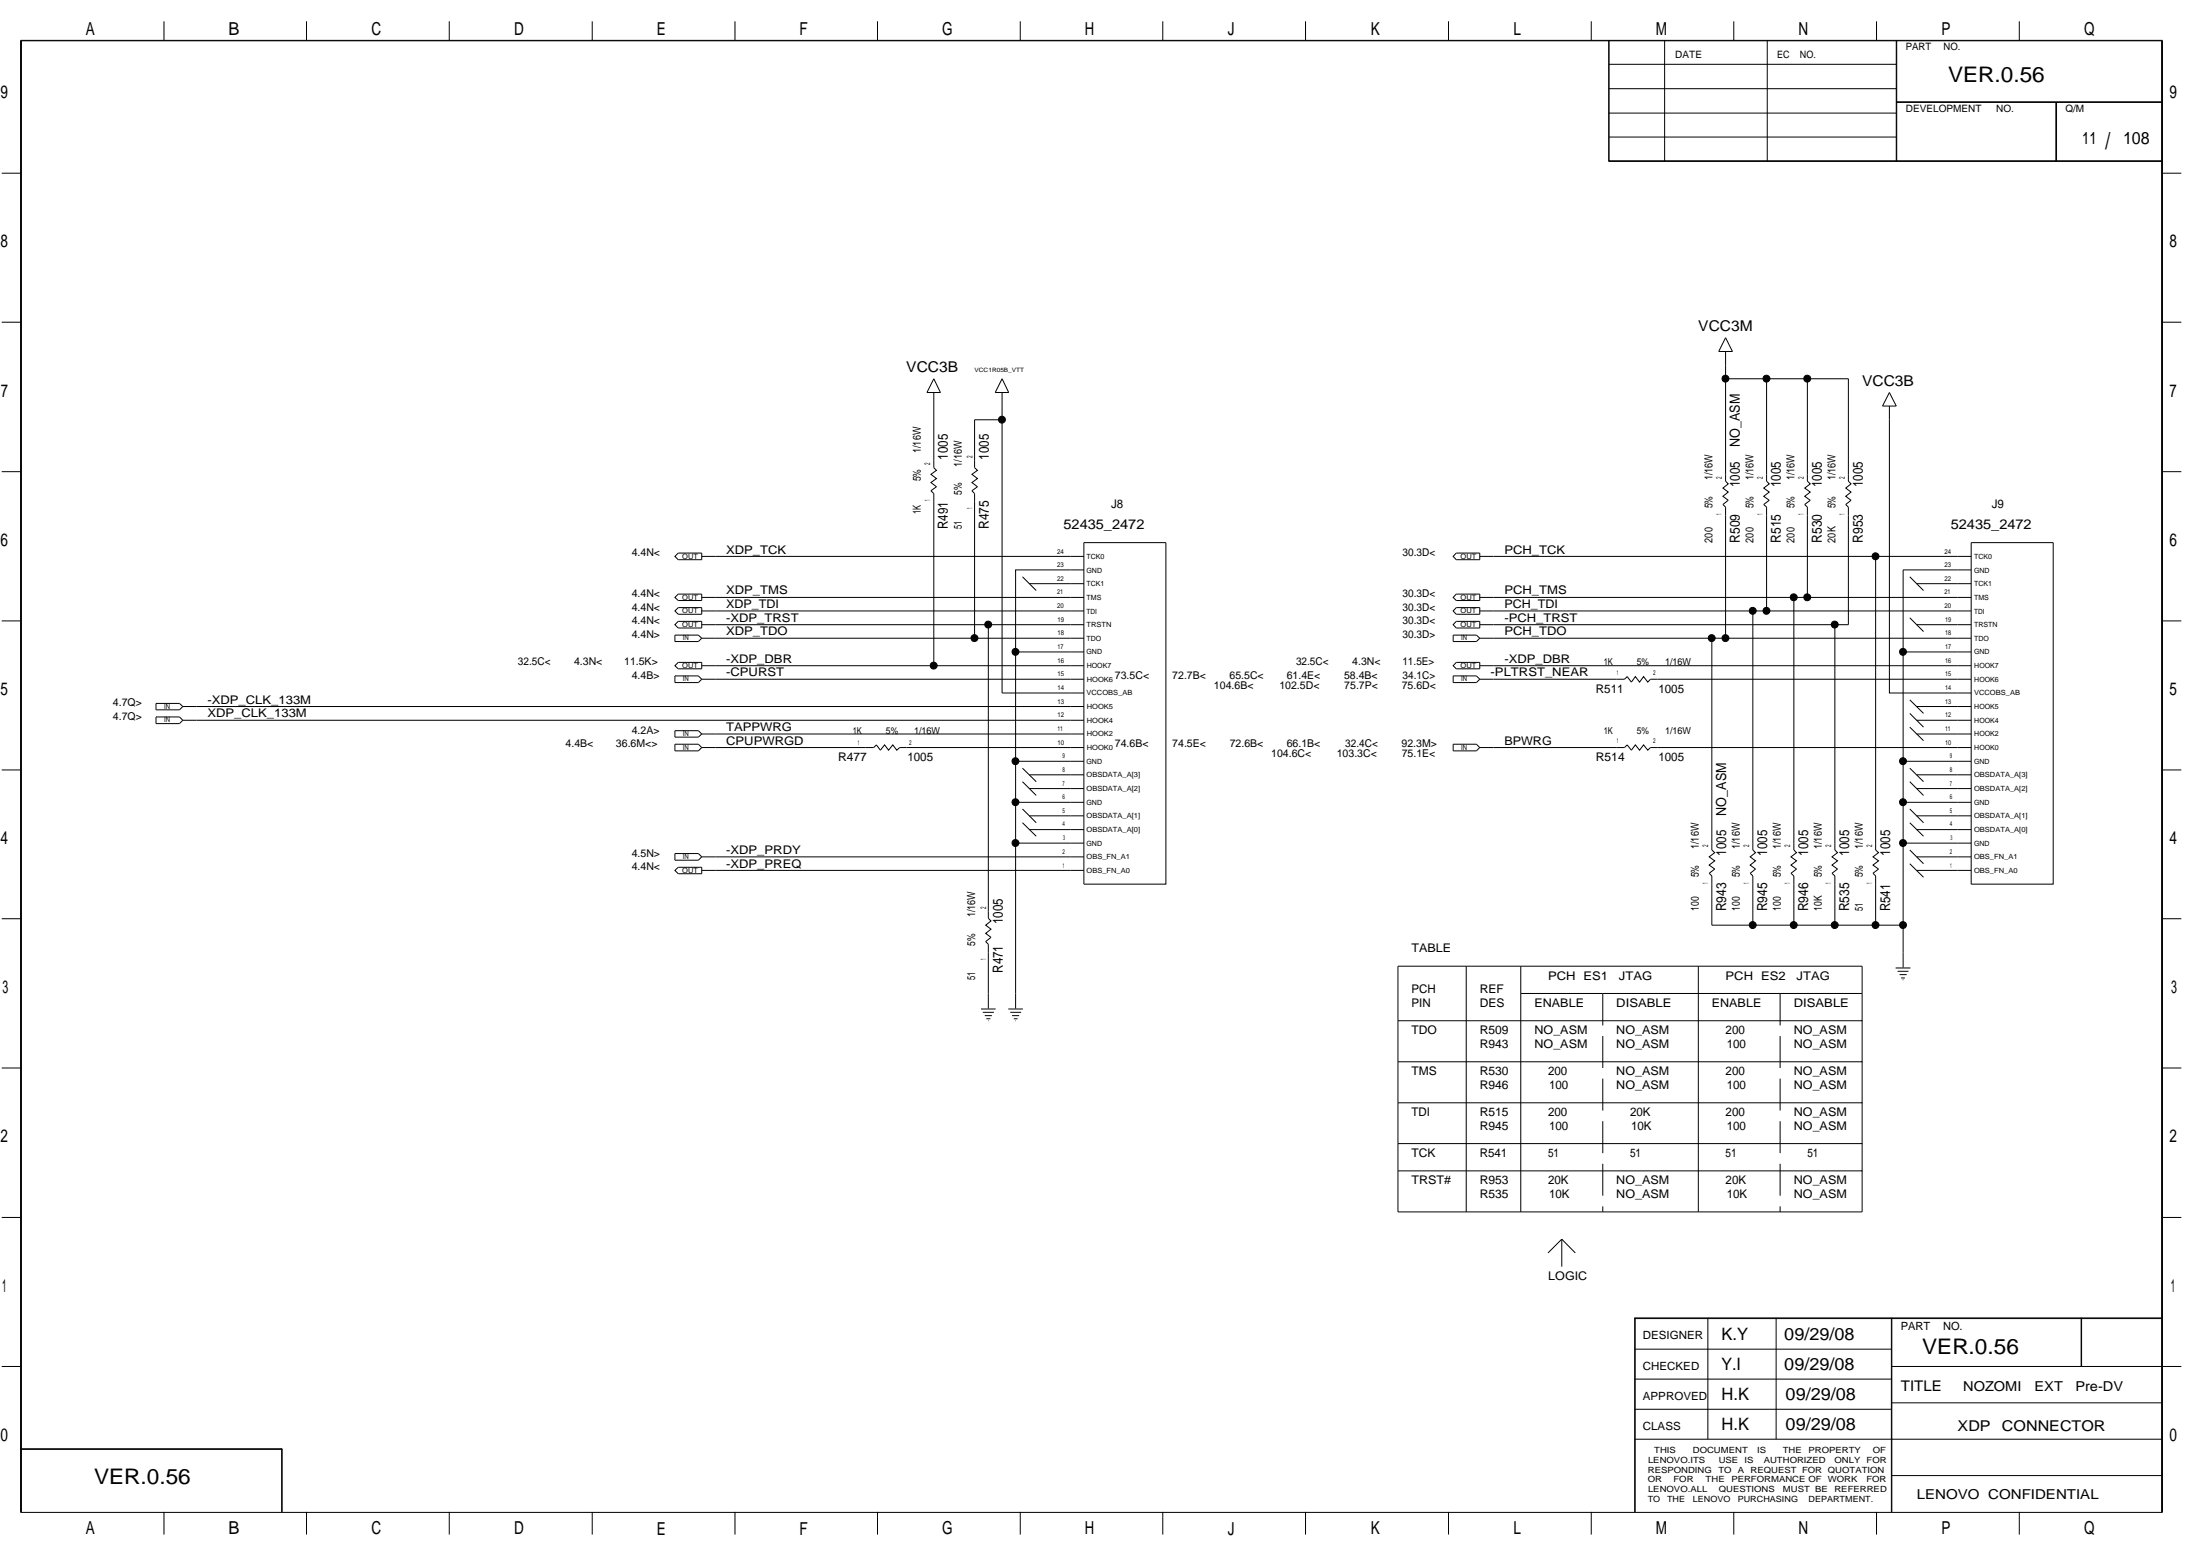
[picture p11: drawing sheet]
<svg xmlns="http://www.w3.org/2000/svg" width="420mm" height="297mm" viewBox="0 0 420 297" stroke-linecap="round" stroke-linejoin="round" font-family="sans-serif">
<path d="M306.1 189.7v41.7M340 189.7v41.7" fill="none" stroke="#000" stroke-width=".19" stroke-dasharray="6.1 2" stroke-linecap="butt"/>
<g fill="none" stroke="#000" stroke-width=".19">
<path d="M3.9 7.7h409.1v281h-409.1zM31.3 4.1v3.6M58.5 4.1v3.6M85.8 4.1v3.6M113.1 4.1v3.6M140.4 4.1v3.6M167.6 4.1v3.6M194.8 4.1v3.6M222.1 4.1v3.6M249.3 4.1v3.6M276.6 4.1v3.6M303.9 4.1v3.6"/>
<path d="M307.2 7.7v23.1h105.8M307.2 12.3h55M307.2 16.9h55M307.3 7.7v23.1M317.9 7.7v23.1M331.1 4.1v3.6M337.5 7.7v23.1M358.4 4.1v3.6M362.2 19.6h50.8M362.2 7.7v23.1M362.2 19.4h50.8M385.6 4.1v3.6"/>
<path d="M392.6 19.6v11.2M392.8 19.6v11.2M.3 33.1h3.6M307.2 30.7h105.8M307.2 21.6h55M307.3 26.2h54.9M413 33.1h3.6M.3 61.5h3.6M178.3 74.9v14.4l.5 .5-1 .8 1 .8-1 .7 1 .8-1 .8 .5 .5v32.9M178.3 72.3l1.3 2.6h-2.6zM191.4 74.9v5.2h-5.3v9.2l.6 .5-1.1 .8 1.1 .8-1.1 .7 1.1 .8-1.1 .8 .5 .5v27.6h20.9M191.4 72.3l1.2 2.6h-2.5z"/>
<path d="M329.6 72.3h23.4v19.6l.5 .5-1 .8 1 .7-1 .8 1 .8-1 .8 .5 .5v22.5h-2.6v43l.5 .5-1 .8 1 .7-1 .8 1 .8-1 .8 .5 .5v9.4M329.6 67.1v24.8l.5 .5-1.1 .8 1.1 .7-1.1 .8 1.1 .8-1.1 .8 .6 .5v25M329.6 64.5l1.3 2.6h-2.7zM337.4 72.3v19.6l.5 .5-1.1 .8 1.1 .7-1.1 .8 1.1 .8-1.1 .8 .6 .5v19.8h-2.6v45.7l.5 .5-1 .8 1 .7-1 .8 1 .8-1 .8 .5 .5v9.4M345.2 72.3v19.6l.5 .5-1 .8 1 .7-1 .8 1 .8-1 .8 .5 .5v17.2h-2.6v48.3l.5 .5-1.1 .8 1.1 .7-1.1 .8 1.1 .8-1.1 .8 .6 .5v9.4h7.8M360.8 77.5v54.8h15.7M360.8 74.9l1.4 2.6h-2.7zM413 61.5h3.6M.3 90h3.6M191.4 80.1v52.2h15.6M413 90h3.6M.3 118.5h3.6"/>
<path d="M129.5 105.6h4.5v1.2h-4.5l-.6-.6zM129.5 118.6h4.5v1.3h-4.5l-.6-.6zM129.5 113.4h4.5v1.2h-4.5l-.6-.6zM129.5 116h4.5v1.3h-4.5l-.6-.7zM134 106.2h73M134 119.3h54.8v56l.5 .5-1.1 .8 1.1 .8-1.1 .8 1.1 .7-1.1 .8 .6 .6v12.2M134 116.6h73M134 114h73M188.8 119.3h18.2M195.3 110.1l2.6 2.6M196.6 111.4h10.4M207 108.8h-13v15.7h13"/>
<path d="M207 103.6h15.7v65.2h-15.7zM278.1 105.6h4.5v1.2h-4.5l-.6-.6zM278.1 116h4.5v1.3h-4.5l-.6-.7zM278.1 113.4h4.5v1.2h-4.5l-.6-.6zM278.1 118.6h4.5v1.3h-4.5l-.6-.6zM282.6 106.2h93.9M282.6 119.3h67.8M282.6 116.6h52.2M282.6 114h60M358.2 106.2v56.1l.6 .5-1.1 .8 1.1 .7-1.1 .8 1.1 .8-1.1 .8 .5 .5v9.4h5.3v8.1M364.7 110.1l2.7 2.6M364.7 117.9l2.7 2.7"/>
<path d="M366 111.4h10.5M376.5 108.8h-13v15.7h13M376.5 119.3h-10.5M376.5 116.6h-39.1M376.5 114h-31.3M376.5 103.6h15.6v65.2h-15.6zM413 118.5h3.6M29.8 136.9h4.5l.6 .6-.6 .6h-4.5zM29.8 134.3h4.5l.6 .6-.6 .6h-4.5zM34.9 137.5h172.1M34.9 134.9h172.1M128.9 121.2h4.5l.6 .6-.6 .7h-4.5z"/>
<path d="M128.9 129h4.5l.6 .7-.6 .6h-4.5zM128.9 139.5h4.5l.6 .6-.6 .6h-4.5zM129.5 126.4h4.5v1.3h-4.5l-.6-.6zM134 121.8h52.1M134 127.1h73M134 129.7h73M194 124.5v20.8h13M277.5 129h4.5l.6 .7-.6 .6h-4.5zM277.5 121.2h4.5l.6 .6-.6 .7h-4.5zM278.1 126.4h4.5v1.3h-4.5l-.6-.6zM282.6 129.7h27.6l.6-.5 .8 1 .7-1 .8 1 .8-1 .8 1 .5-.5h61.3M282.6 127.1h93.9"/>
<path d="M282.6 121.8h44.3M329.6 121.8h-2.7v40.5l.6 .5-1.1 .8 1.1 .7-1.1 .8 1.1 .8-1.1 .8 .5 .5v9.4h15.7M363.5 124.5v20.8M364.7 133.6l2.7 2.6M364.7 136.2l2.7 2.6M364.7 138.8l2.7 2.6M366 137.5h10.5M366 134.9h10.5M376.5 121.8h-46.9M.3 147h3.6M128.9 142.1h4.5l.6 .6-.6 .6h-4.5zM134 142.7h32.9l.5-.5 .7 1 .8-1 .8 1 .8-1 .8 1 .5-.5h35.2"/>
<path d="M134 140.1h73M194 145.3v7.9h13M194 153.2v7.8h13M195.3 157.1l2.6 2.5M195.3 154.4l2.6 2.7M195.3 149.2l2.6 2.6M195.3 146.6l2.6 2.6M196.6 158.4h10.4M196.6 155.7h10.4M196.6 147.9h10.4M196.6 150.5h10.4M277.5 142.1h4.5l.6 .6-.6 .6h-4.5z"/>
<path d="M282.6 142.7h27.6l.6-.5 .8 1 .7-1 .8 1 .8-1 .8 1 .5-.5h61.3M363.5 145.3v7.9h13M363.5 153.2v23.4M364.7 154.4l2.7 2.7M364.7 149.2l2.7 2.6M364.7 157.1l2.7 2.5M364.7 146.6l2.7 2.6M366 155.7h10.5M366 150.5h10.5M366 158.4h10.5M366 147.9h10.5M366 140.1h10.5"/>
<path d="M376.5 145.3h-13M413 147h3.6M.3 175.4h3.6M128.9 166.2l.6-.6h4.5v1.2h-4.5zM128.9 162.9h4.5l.6 .7-.6 .6h-4.5zM134 166.2h73M134 163.6h73M194 161v31.5M350.4 176.6h7.8M363.5 161h13M364.7 162.3l2.7 2.6M364.7 164.9l2.7 2.6"/>
<path d="M366 166.2h10.5M366 163.6h10.5M413 175.4h3.6M187.4 192.6h2.8M187.7 193.3h2.1M188.1 193.9h1.3M188.4 194.5h.7M188.7 194.9h.1M192.6 192.6h2.8M192.9 193.3h2.1M193.3 193.9h1.3M193.6 194.5h.7"/>
<path d="M193.9 194.9h.1M280 184.4v47M290.4 189.7h65.2M290.4 184.4v47M324.3 184.4v47M355.6 189.7v5.2h-88.6M355.6 194.9v7.8h-88.6M355.6 189.7v-5.3h-88.6v47h23.4M362 184.8h2.9M362.4 185.4h2.1M362.8 186.1h1.3M363.1 186.7h.7"/>
<path d="M363.4 187h.1M.3 203.9h3.6M355.6 210.5v7.8h-88.6M355.6 218.3v5.2h-88.6M355.6 202.7v7.8h-88.6M413 203.9h3.6M.3 232.4h3.6M298.3 236.6l-2.7 2.6M298.3 236.6v5.2M298.3 236.6l2.6 2.6M355.6 223.5v7.9h-65.2M413 232.4h3.6"/>
<path d="M312.2 251.7h100.8M312.2 257.6h49M312.3 251.6v37M326.2 251.6v23.1M339.2 251.6v23.1M361.2 251.6v37M361.3 251.6v37M397.5 251.6v9.3M413 251.6h-100.8v37M.3 260.9h3.6M3.9 276.6h50v12M3.9 276.7h50"/>
<path d="M53.8 276.6v12M312.2 274.7h100.8M312.2 263.3h49M312.2 269h49M361.2 267.8h51.8M361.2 260.9h55.4M4.1 288.6v-280.8h408.7v280.8M31.3 288.6v4.3M58.5 288.6v4.3M85.8 288.6v4.3M113.1 288.6v4.3M140.4 288.6v4.3"/>
<path d="M167.6 288.6v4.3M194.8 288.6v4.3M222.1 288.6v4.3M249.3 288.6v4.3M276.6 288.6v4.3M303.9 288.6v4.3M331.1 288.6v4.3M358.4 288.6v4.3M361.2 281.7h51.8M385.6 288.6v4.3"/>
</g>
<g fill="#000" stroke="#000" stroke-width=".19">
<circle cx="329.5" cy="72.3" r=".66"/>
<circle cx="337.4" cy="72.3" r=".66"/>
<circle cx="345.1" cy="72.3" r=".66"/>
<circle cx="191.4" cy="80.1" r=".66"/>
<circle cx="188.7" cy="119.2" r=".66"/>
<circle cx="334.7" cy="116.6" r=".66"/>
<circle cx="337.4" cy="116.6" r=".66"/>
<circle cx="342.6" cy="114" r=".66"/>
<circle cx="345.1" cy="114" r=".66"/>
<circle cx="350.4" cy="119.2" r=".66"/>
<circle cx="358.2" cy="106.2" r=".66"/>
<circle cx="178.3" cy="127.1" r=".66"/>
<circle cx="186.1" cy="121.8" r=".66"/>
<circle cx="193.9" cy="124.4" r=".66"/>
<circle cx="326.9" cy="121.8" r=".66"/>
<circle cx="329.5" cy="121.8" r=".66"/>
<circle cx="363.4" cy="124.4" r=".66"/>
<circle cx="193.9" cy="145.3" r=".66"/>
<circle cx="193.9" cy="153.1" r=".66"/>
<circle cx="363.4" cy="153.1" r=".66"/>
<circle cx="363.4" cy="145.3" r=".66"/>
<circle cx="193.9" cy="160.9" r=".66"/>
<circle cx="334.7" cy="176.6" r=".66"/>
<circle cx="342.6" cy="176.6" r=".66"/>
<circle cx="350.4" cy="176.6" r=".66"/>
<circle cx="358.2" cy="176.6" r=".66"/>
<circle cx="363.4" cy="176.6" r=".66"/>
<circle cx="363.4" cy="160.9" r=".66"/>
</g>
<text font-size="4.4" x="402.1" y="28.4">/</text>
<g font-size="4.1">
<text x="372.1" y="15.7">VER.0.56</text>
<text x="367.1" y="258.4">VER.0.56</text>
<text x="18" y="283.2">VER.0.56</text>
</g>
<g font-size="3.4">
<text x="16.4" y="6.6">A</text>
<text x="43.6" y="6.6">B</text>
<text x="70.9" y="6.6">C</text>
<text x="98.2" y="6.6">D</text>
<text x="125.4" y="6.6">E</text>
<text x="152.7" y="6.6">F</text>
<text x="179.9" y="6.6">G</text>
<text x="207.2" y="6.6">H</text>
<text x="234.5" y="6.6">J</text>
<text x="261.8" y="6.6">K</text>
<text x="289" y="6.6">L</text>
<text x="316.2" y="6.6">M</text>
<text x="343.5" y="6.6">N</text>
<text x="370.8" y="6.6">P</text>
<text x="398" y="6.6">Q</text>
<text x=".1" y="18.8">9</text>
<text x="414.3" y="18.8">9</text>
<text x=".1" y="47.2">8</text>
<text x="414.3" y="47.2">8</text>
<text x=".2" y="75.7">7</text>
<text x="414.3" y="75.7">7</text>
<text x=".1" y="104.2">6</text>
<text x="414.3" y="104.2">6</text>
<text x=".1" y="132.7">5</text>
<text x="414.3" y="132.7">5</text>
<text x=".1" y="161.1">4</text>
<text x="414.3" y="161.1">4</text>
<text x=".5" y="189.6">3</text>
<text x="414.6" y="189.6">3</text>
<text x=".1" y="218.1">2</text>
<text x="414.3" y="218.1">2</text>
<text x=".4" y="246.6">1</text>
<text x="414.6" y="246.6">1</text>
<text x=".1" y="275.1">0</text>
<text x="414.3" y="275.1">0</text>
<text x="16.4" y="292.9">A</text>
<text x="43.6" y="292.9">B</text>
<text x="70.9" y="292.9">C</text>
<text x="98.2" y="292.9">D</text>
<text x="125.4" y="292.9">E</text>
<text x="152.7" y="292.9">F</text>
<text x="179.9" y="292.9">G</text>
<text x="207.2" y="292.9">H</text>
<text x="234.5" y="292.9">J</text>
<text x="261.8" y="292.9">K</text>
<text x="289" y="292.9">L</text>
<text x="316.2" y="292.9">M</text>
<text x="343.5" y="292.9">N</text>
<text x="370.8" y="292.9">P</text>
<text x="398" y="292.9">Q</text>
</g>
<g font-size="3.3">
<text x="397.7" y="27.4">11</text>
<text x="405.5" y="27.4">108</text>
<text x="328.8" y="255.8">K.Y</text>
<text x="340.8" y="255.8">09/29/08</text>
<text x="328.7" y="261.6">Y.I</text>
<text x="340.8" y="261.6">09/29/08</text>
<text x="328.8" y="267.3">H.K</text>
<text x="341" y="267.3">09/29/08</text>
<text x="328.8" y="273">H.K</text>
<text x="341" y="273">09/29/08</text>
</g>
<g font-size="2.8">
<text x="324.3" y="63.2">VCC3M</text>
<text x="173.1" y="71">VCC3B</text>
<text x="355.6" y="73.6">VCC3B</text>
<text x="363" y="265.6">TITLE</text>
<text x="373.9" y="273.1">XDP</text>
<text x="382.3" y="273.1">CONNECTOR</text>
</g>
<g font-size="2.7">
<text x="181" y="87.8" transform="rotate(-90 181 87.8)">1005</text>
<text x="188.9" y="87.8" transform="rotate(-90 188.9 87.8)">1005</text>
<text x="332.3" y="85.3" transform="rotate(-90 332.3 85.3)">NO_ASM</text>
<text x="332.3" y="93" transform="rotate(-90 332.3 93)">1005</text>
<text x="340.1" y="93" transform="rotate(-90 340.1 93)">1005</text>
<text x="347.9" y="93" transform="rotate(-90 347.9 93)">1005</text>
<text x="355.8" y="93" transform="rotate(-90 355.8 93)">1005</text>
<text x="181" y="101" transform="rotate(-90 181 101)">R491</text>
<text x="188.9" y="101" transform="rotate(-90 188.9 101)">R475</text>
<text x="332.3" y="103.6" transform="rotate(-90 332.3 103.6)">R509</text>
<text x="340.1" y="103.6" transform="rotate(-90 340.1 103.6)">R515</text>
<text x="347.9" y="103.6" transform="rotate(-90 347.9 103.6)">R530</text>
<text x="355.8" y="103.6" transform="rotate(-90 355.8 103.6)">R953</text>
<text x="329.7" y="155.7" transform="rotate(-90 329.7 155.7)">NO_ASM</text>
<text x="329.7" y="163.4" transform="rotate(-90 329.7 163.4)">1005</text>
<text x="337.5" y="163.4" transform="rotate(-90 337.5 163.4)">1005</text>
<text x="345.3" y="163.4" transform="rotate(-90 345.3 163.4)">1005</text>
<text x="353.1" y="163.4" transform="rotate(-90 353.1 163.4)">1005</text>
<text x="361" y="163.4" transform="rotate(-90 361 163.4)">1005</text>
<text x="329.7" y="174" transform="rotate(-90 329.7 174)">R943</text>
<text x="337.5" y="174" transform="rotate(-90 337.5 174)">R945</text>
<text x="345.3" y="174" transform="rotate(-90 345.3 174)">R946</text>
<text x="353.1" y="174" transform="rotate(-90 353.1 174)">R535</text>
<text x="361" y="174" transform="rotate(-90 361 174)">R541</text>
<text x="191.5" y="176.4" transform="rotate(-90 191.5 176.4)">1005</text>
<text x="191.5" y="185.7" transform="rotate(-90 191.5 185.7)">R471</text>
</g>
<g font-size="2.6">
<text x="203.1" y="101">52435_2472</text>
<text x="372.6" y="101">52435_2472</text>
<text x="374.9" y="265.5">NOZOMI</text>
<text x="388.6" y="265.5">EXT</text>
<text x="396.4" y="265.5">Pre-DV</text>
<text x="366.1" y="286.1">LENOVO CONFIDENTIAL</text>
</g>
<g font-size="2.3">
<text x="212.2" y="97">J8</text>
<text x="380.4" y="97">J9</text>
<text x="138.7" y="105.7">XDP_TCK</text>
<text x="287.3" y="105.7">PCH_TCK</text>
<text x="138.7" y="113.5">XDP_TMS</text>
<text x="287.3" y="113.5">PCH_TMS</text>
<text x="138.7" y="118.7">-XDP_TRST</text>
<text x="138.7" y="116.1">XDP_TDI</text>
<text x="287.3" y="118.7">-PCH_TRST</text>
<text x="287.3" y="116.1">PCH_TDI</text>
<text x="138.7" y="121.3">XDP_TDO</text>
<text x="287.3" y="121.3">PCH_TDO</text>
<text x="138.7" y="129.1">-CPURST</text>
<text x="138.7" y="126.5">-XDP_DBR</text>
<text x="284.7" y="129.1">-PLTRST_NEAR</text>
<text x="287.3" y="126.5">-XDP_DBR</text>
<text x="39.6" y="134.3">-XDP_CLK_133M</text>
<text x="39.6" y="136.9">XDP_CLK_133M</text>
<text x="304.8" y="132.2">R511</text>
<text x="316.7" y="132.2">1005</text>
<text x="138.7" y="142.2">CPUPWRGD</text>
<text x="138.7" y="139.5">TAPPWRG</text>
<text x="287.3" y="142.2">BPWRG</text>
<text x="160.1" y="145.3">R477</text>
<text x="173.3" y="145.3">1005</text>
<text x="304.8" y="145.3">R514</text>
<text x="316.7" y="145.3">1005</text>
<text x="138.7" y="165.6">-XDP_PREQ</text>
<text x="138.7" y="163">-XDP_PRDY</text>
<text x="269.6" y="181.8">TABLE</text>
<text x="269.6" y="189.6">PCH</text>
<text x="282.6" y="189.6">REF</text>
<text x="295.6" y="187">PCH ES1</text>
<text x="309.2" y="187">JTAG</text>
<text x="329.6" y="187">PCH ES2</text>
<text x="343.1" y="187">JTAG</text>
<text x="269.6" y="197.4">TDO</text>
<text x="269.6" y="192.2">PIN</text>
<text x="282.6" y="197.4">R509</text>
<text x="282.6" y="192.2">DES</text>
<text x="293.1" y="197.4">NO_ASM</text>
<text x="293.1" y="192.2">ENABLE</text>
<text x="308.7" y="192.2">DISABLE</text>
<text x="308.7" y="197.4">NO_ASM</text>
<text x="326.9" y="192.2">ENABLE</text>
<text x="329.6" y="197.4">200</text>
<text x="342.6" y="197.4">NO_ASM</text>
<text x="342.6" y="192.2">DISABLE</text>
<text x="282.6" y="200">R943</text>
<text x="293.1" y="200">NO_ASM</text>
<text x="308.7" y="200">NO_ASM</text>
<text x="329.8" y="200">100</text>
<text x="342.6" y="200">NO_ASM</text>
<text x="269.6" y="205.2">TMS</text>
<text x="282.6" y="205.2">R530</text>
<text x="282.6" y="207.9">R946</text>
<text x="295.6" y="205.2">200</text>
<text x="295.9" y="207.9">100</text>
<text x="308.7" y="207.9">NO_ASM</text>
<text x="308.7" y="205.2">NO_ASM</text>
<text x="329.6" y="205.2">200</text>
<text x="329.8" y="207.9">100</text>
<text x="342.6" y="207.9">NO_ASM</text>
<text x="342.6" y="205.2">NO_ASM</text>
<text x="269.6" y="213.1">TDI</text>
<text x="282.6" y="213.1">R515</text>
<text x="282.6" y="215.7">R945</text>
<text x="295.6" y="213.1">200</text>
<text x="295.9" y="215.7">100</text>
<text x="311.3" y="213.1">20K</text>
<text x="311.5" y="215.7">10K</text>
<text x="329.6" y="213.1">200</text>
<text x="329.8" y="215.7">100</text>
<text x="342.6" y="215.7">NO_ASM</text>
<text x="342.6" y="213.1">NO_ASM</text>
<text x="269.6" y="220.9">TCK</text>
<text x="282.6" y="220.9">R541</text>
<text x="295.6" y="220.9">51</text>
<text x="311.3" y="220.9">51</text>
<text x="329.6" y="220.9">51</text>
<text x="345.2" y="220.9">51</text>
<text x="269.6" y="226.1">TRST#</text>
<text x="282.6" y="226.1">R953</text>
<text x="295.6" y="226.1">20K</text>
<text x="308.7" y="226.1">NO_ASM</text>
<text x="329.6" y="226.1">20K</text>
<text x="342.6" y="226.1">NO_ASM</text>
<text x="282.6" y="228.7">R535</text>
<text x="295.9" y="228.7">10K</text>
<text x="308.7" y="228.7">NO_ASM</text>
<text x="329.8" y="228.7">10K</text>
<text x="342.6" y="228.7">NO_ASM</text>
<text x="295.7" y="244.3">LOGIC</text>
</g>
<g font-size="2.2">
<text x="313.8" y="255.7">DESIGNER</text>
<text x="363" y="253.8">PART</text>
<text x="371.1" y="253.8">NO.</text>
<text x="313.8" y="261.5">CHECKED</text>
<text x="313.8" y="267.2">APPROVED</text>
<text x="313.8" y="272.9">CLASS</text>
</g>
<g font-size="2.1">
<text x="175.8" y="86.5" transform="rotate(-90 175.8 86.5)">1/16W</text>
<text x="183.7" y="89.1" transform="rotate(-90 183.7 89.1)">1/16W</text>
<text x="175.8" y="91.9" transform="rotate(-90 175.8 91.9)">5%</text>
<text x="183.7" y="94.5" transform="rotate(-90 183.7 94.5)">5%</text>
<text x="327.1" y="91.7" transform="rotate(-90 327.1 91.7)">1/16W</text>
<text x="334.9" y="91.7" transform="rotate(-90 334.9 91.7)">1/16W</text>
<text x="342.7" y="91.7" transform="rotate(-90 342.7 91.7)">1/16W</text>
<text x="350.6" y="91.7" transform="rotate(-90 350.6 91.7)">1/16W</text>
<text x="175.8" y="98.2" transform="rotate(-90 175.8 98.2)">1K</text>
<text x="183.7" y="101" transform="rotate(-90 183.7 101)">51</text>
<text x="327.1" y="97.1" transform="rotate(-90 327.1 97.1)">5%</text>
<text x="334.9" y="97.1" transform="rotate(-90 334.9 97.1)">5%</text>
<text x="342.7" y="97.1" transform="rotate(-90 342.7 97.1)">5%</text>
<text x="350.6" y="97.1" transform="rotate(-90 350.6 97.1)">5%</text>
<text x="327.1" y="103.6" transform="rotate(-90 327.1 103.6)">200</text>
<text x="334.9" y="103.6" transform="rotate(-90 334.9 103.6)">200</text>
<text x="342.7" y="103.6" transform="rotate(-90 342.7 103.6)">200</text>
<text x="350.6" y="103.6" transform="rotate(-90 350.6 103.6)">20K</text>
<text x="324.5" y="167.5" transform="rotate(-90 324.5 167.5)">5%</text>
<text x="324.5" y="162.1" transform="rotate(-90 324.5 162.1)">1/16W</text>
<text x="332.3" y="167.5" transform="rotate(-90 332.3 167.5)">5%</text>
<text x="332.3" y="162.1" transform="rotate(-90 332.3 162.1)">1/16W</text>
<text x="340.1" y="167.5" transform="rotate(-90 340.1 167.5)">5%</text>
<text x="340.1" y="162.1" transform="rotate(-90 340.1 162.1)">1/16W</text>
<text x="347.9" y="167.5" transform="rotate(-90 347.9 167.5)">5%</text>
<text x="347.9" y="162.1" transform="rotate(-90 347.9 162.1)">1/16W</text>
<text x="355.8" y="167.5" transform="rotate(-90 355.8 167.5)">5%</text>
<text x="355.8" y="162.1" transform="rotate(-90 355.8 162.1)">1/16W</text>
<text x="324.5" y="173.8" transform="rotate(-90 324.5 173.8)">100</text>
<text x="332.3" y="173.8" transform="rotate(-90 332.3 173.8)">100</text>
<text x="340.1" y="173.8" transform="rotate(-90 340.1 173.8)">100</text>
<text x="347.9" y="173.8" transform="rotate(-90 347.9 173.8)">10K</text>
<text x="355.8" y="174" transform="rotate(-90 355.8 174)">51</text>
<text x="186.3" y="175.1" transform="rotate(-90 186.3 175.1)">1/16W</text>
<text x="186.3" y="180.5" transform="rotate(-90 186.3 180.5)">5%</text>
<text x="186.3" y="187" transform="rotate(-90 186.3 187)">51</text>
</g>
<g font-size="2">
<text x="120.6" y="106.2">4.4N&lt;</text>
<text x="267.9" y="106.2">30.3D&lt;</text>
<text x="120.6" y="119.2">4.4N&lt;</text>
<text x="120.6" y="116.6">4.4N&lt;</text>
<text x="120.6" y="114">4.4N&lt;</text>
<text x="267.9" y="119.2">30.3D&lt;</text>
<text x="267.9" y="116.6">30.3D&lt;</text>
<text x="267.9" y="114">30.3D&lt;</text>
<text x="120.6" y="121.8">4.4N&gt;</text>
<text x="267.9" y="121.8">30.3D&gt;</text>
<text x="98.9" y="127">32.5C&lt;</text>
<text x="109.6" y="127">4.3N&lt;</text>
<text x="119.2" y="127">11.5K&gt;</text>
<text x="120.6" y="129.6">4.4B&gt;</text>
<text x="212.9" y="129.6">73.5C&lt;</text>
<text x="223.9" y="129.6">72.7B&lt;</text>
<text x="231.8" y="131.5">104.6B&lt;</text>
<text x="234.8" y="129.6">65.5C&lt;</text>
<text x="244.3" y="131.5">102.5D&lt;</text>
<text x="245.7" y="129.6">61.4E&lt;</text>
<text x="247.5" y="127">32.5C&lt;</text>
<text x="256.7" y="129.6">58.4B&lt;</text>
<text x="256.7" y="131.5">75.7P&lt;</text>
<text x="258.3" y="127">4.3N&lt;</text>
<text x="267.7" y="131.5">75.6D&lt;</text>
<text x="267.8" y="127">11.5E&gt;</text>
<text x="267.9" y="129.6">34.1C&gt;</text>
<text x="21.6" y="134.8">4.7Q&gt;</text>
<text x="21.6" y="137.5">4.7Q&gt;</text>
<text x="108" y="142.7">4.4B&lt;</text>
<text x="117.6" y="142.7">36.6M&lt;&gt;</text>
<text x="120.6" y="140.1">4.2A&gt;</text>
<text x="212.9" y="142.7">74.6B&lt;</text>
<text x="223.9" y="142.7">74.5E&lt;</text>
<text x="234.9" y="142.7">72.6B&lt;</text>
<text x="245.7" y="142.7">66.1B&lt;</text>
<text x="256.9" y="142.7">32.4C&lt;</text>
<text x="267.7" y="142.7">92.3M&gt;</text>
<text x="242.8" y="144.5">104.6C&lt;</text>
<text x="255.3" y="144.5">103.3C&lt;</text>
<text x="267.7" y="144.5">75.1E&lt;</text>
<text x="120.6" y="166.1">4.4N&lt;</text>
<text x="120.6" y="163.5">4.5N&gt;</text>
</g>
<g font-size="1.9">
<text x="319.9" y="11">DATE</text>
<text x="339.4" y="11">EC</text>
<text x="343.7" y="11">NO.</text>
<text x="364" y="9.5">PART</text>
<text x="371.2" y="9.5">NO.</text>
<text x="364" y="21.3">DEVELOPMENT</text>
<text x="381.2" y="21.3">NO.</text>
<text x="394.5" y="21.3">Q/M</text>
</g>
<g font-size="1.8">
<text x="306.3" y="127">1K</text>
<text x="312.6" y="127">5%</text>
<text x="318" y="127">1/16W</text>
<text x="162.8" y="140.1">1K</text>
<text x="169.2" y="140.1">5%</text>
<text x="174.6" y="140.1">1/16W</text>
<text x="306.3" y="140.1">1K</text>
<text x="312.6" y="140.1">5%</text>
<text x="318" y="140.1">1/16W</text>
</g>
<g font-size="1.6">
<text x="314.7" y="281.2">RESPONDING</text>
<text x="314.7" y="279.3">LENOVO.ITS</text>
<text x="315.9" y="277.5">THIS</text>
<text x="323.3" y="277.5">DOCUMENT</text>
<text x="328.2" y="281.2">TO</text>
<text x="328.2" y="279.3">USE</text>
<text x="331.9" y="281.2">A</text>
<text x="333.2" y="279.3">IS</text>
<text x="334.3" y="281.2">REQUEST FOR QUOTATION</text>
<text x="335.6" y="277.5">IS</text>
<text x="336.8" y="279.3">AUTHORIZED</text>
<text x="340.5" y="277.5">THE</text>
<text x="345.4" y="277.5">PROPERTY</text>
<text x="350.3" y="279.3">ONLY</text>
<text x="356.5" y="279.3">FOR</text>
<text x="357.7" y="277.5">OF</text>
<text x="314.7" y="286.7">TO</text>
<text x="314.7" y="283">OR</text>
<text x="314.7" y="284.9">LENOVO.ALL</text>
<text x="318.4" y="286.7">THE</text>
<text x="319.6" y="283">FOR</text>
<text x="323.3" y="286.7">LENOVO</text>
<text x="325.7" y="283">THE</text>
<text x="328.2" y="284.9">QUESTIONS</text>
<text x="330.7" y="283">PERFORMANCE OF</text>
<text x="331.9" y="286.7">PURCHASING</text>
<text x="340.5" y="284.9">MUST BE</text>
<text x="345.4" y="286.7">DEPARTMENT.</text>
<text x="349.1" y="283">WORK</text>
<text x="350.3" y="284.9">REFERRED</text>
<text x="356.4" y="283">FOR</text>
</g>
<g font-size="1.5">
<text x="177.6" y="88.7" transform="rotate(-90 177.6 88.7)">2</text>
<text x="185.7" y="87.4" transform="rotate(-90 185.7 87.4)">2</text>
<text x="177.6" y="95.7" transform="rotate(-90 177.6 95.7)">1</text>
<text x="328.8" y="91.4" transform="rotate(-90 328.8 91.4)">2</text>
<text x="336.7" y="91.4" transform="rotate(-90 336.7 91.4)">2</text>
<text x="344.5" y="91.4" transform="rotate(-90 344.5 91.4)">2</text>
<text x="352.3" y="91.4" transform="rotate(-90 352.3 91.4)">2</text>
<text x="185.7" y="97.2" transform="rotate(-90 185.7 97.2)">1</text>
<text x="328.8" y="98.3" transform="rotate(-90 328.8 98.3)">1</text>
<text x="336.7" y="98.3" transform="rotate(-90 336.7 98.3)">1</text>
<text x="344.5" y="98.3" transform="rotate(-90 344.5 98.3)">1</text>
<text x="352.3" y="98.3" transform="rotate(-90 352.3 98.3)">1</text>
<text x="326.3" y="161.8" transform="rotate(-90 326.3 161.8)">2</text>
<text x="334.1" y="161.8" transform="rotate(-90 334.1 161.8)">2</text>
<text x="341.9" y="161.8" transform="rotate(-90 341.9 161.8)">2</text>
<text x="349.7" y="161.8" transform="rotate(-90 349.7 161.8)">2</text>
<text x="357.5" y="161.8" transform="rotate(-90 357.5 161.8)">2</text>
<text x="188.3" y="173.5" transform="rotate(-90 188.3 173.5)">2</text>
<text x="326.3" y="168.7" transform="rotate(-90 326.3 168.7)">1</text>
<text x="334.1" y="168.7" transform="rotate(-90 334.1 168.7)">1</text>
<text x="341.9" y="168.7" transform="rotate(-90 341.9 168.7)">1</text>
<text x="349.7" y="168.7" transform="rotate(-90 349.7 168.7)">1</text>
<text x="357.5" y="168.7" transform="rotate(-90 357.5 168.7)">1</text>
<text x="188.3" y="183.3" transform="rotate(-90 188.3 183.3)">1</text>
</g>
<g font-size="1.4">
<text x="130.3" y="106.6">OUT</text>
<text x="207.5" y="106.7">TCK0</text>
<text x="278.9" y="106.6">OUT</text>
<text x="377" y="106.7">TCK0</text>
<text x="207.5" y="109.3">GND</text>
<text x="207.5" y="111.9">TCK1</text>
<text x="377" y="109.3">GND</text>
<text x="377" y="111.9">TCK1</text>
<text x="130.3" y="114.5">OUT</text>
<text x="130.3" y="119.7">OUT</text>
<text x="130.3" y="117.1">OUT</text>
<text x="207.5" y="114.5">TMS</text>
<text x="207.5" y="117.1">TDI</text>
<text x="207.5" y="119.7">TRSTN</text>
<text x="278.9" y="119.7">OUT</text>
<text x="278.9" y="114.5">OUT</text>
<text x="278.9" y="117.1">OUT</text>
<text x="377" y="114.5">TMS</text>
<text x="377" y="117.1">TDI</text>
<text x="377" y="119.7">TRSTN</text>
<text x="130.4" y="122.2">IN</text>
<text x="207.5" y="122.3">TDO</text>
<text x="207.5" y="124.9">GND</text>
<text x="279" y="122.2">IN</text>
<text x="377" y="122.3">TDO</text>
<text x="377" y="124.9">GND</text>
<text x="130.3" y="127.5">OUT</text>
<text x="130.4" y="130">IN</text>
<text x="207.5" y="127.6">HOOK7</text>
<text x="207.5" y="130.2">HOOK6</text>
<text x="278.9" y="127.5">OUT</text>
<text x="279.1" y="130">IN</text>
<text x="377.1" y="127.6">HOOK7</text>
<text x="377.1" y="130.2">HOOK6</text>
<text x="31.4" y="137.9">IN</text>
<text x="31.4" y="135.3">IN</text>
<text x="207.5" y="132.8">VCCOBS_AB</text>
<text x="207.5" y="135.4">HOOK5</text>
<text x="207.5" y="138">HOOK4</text>
<text x="377" y="132.8">VCCOBS_AB</text>
<text x="377.1" y="135.4">HOOK5</text>
<text x="377.1" y="138">HOOK4</text>
<text x="130.4" y="143.1">IN</text>
<text x="130.4" y="140.5">IN</text>
<text x="207.5" y="140.6">HOOK2</text>
<text x="207.5" y="143.2">HOOK0</text>
<text x="279" y="143.1">IN</text>
<text x="377.1" y="140.6">HOOK2</text>
<text x="377.1" y="143.2">HOOK0</text>
<text x="207.5" y="145.8">GND</text>
<text x="207.5" y="148.4">OBSDATA_A[3]</text>
<text x="377" y="145.8">GND</text>
<text x="377" y="148.4">OBSDATA_A[3]</text>
<text x="207.5" y="151">OBSDATA_A[2]</text>
<text x="207.5" y="153.6">GND</text>
<text x="377" y="151">OBSDATA_A[2]</text>
<text x="377" y="153.6">GND</text>
<text x="207.5" y="156.2">OBSDATA_A[1]</text>
<text x="207.5" y="158.8">OBSDATA_A[0]</text>
<text x="207.5" y="161.5">GND</text>
<text x="377" y="156.2">OBSDATA_A[1]</text>
<text x="377" y="158.8">OBSDATA_A[0]</text>
<text x="377" y="161.5">GND</text>
<text x="130.3" y="166.6">OUT</text>
<text x="130.4" y="164">IN</text>
<text x="207.5" y="164">OBS_FN_A1</text>
<text x="207.5" y="166.7">OBS_FN_A0</text>
<text x="377" y="164">OBS_FN_A1</text>
<text x="377" y="166.7">OBS_FN_A0</text>
</g>
<g font-size="1.3">
<text x="201.9" y="105.7">24</text>
<text x="371.4" y="105.7">24</text>
<text x="201.9" y="108.2">23</text>
<text x="201.9" y="110.9">22</text>
<text x="201.9" y="113.5">21</text>
<text x="371.4" y="108.2">23</text>
<text x="371.4" y="110.9">22</text>
<text x="371.4" y="113.5">21</text>
<text x="201.9" y="116.1">20</text>
<text x="202" y="118.7">19</text>
<text x="371.4" y="116.1">20</text>
<text x="371.5" y="118.7">19</text>
<text x="202" y="121.3">18</text>
<text x="202" y="123.9">17</text>
<text x="371.5" y="121.3">18</text>
<text x="371.5" y="123.9">17</text>
<text x="202" y="126.5">16</text>
<text x="202" y="129.1">15</text>
<text x="202" y="131.7">14</text>
<text x="308.8" y="128.9">1</text>
<text x="315.7" y="128.9">2</text>
<text x="371.5" y="126.5">16</text>
<text x="371.5" y="129.1">15</text>
<text x="371.5" y="131.7">14</text>
<text x="202" y="134.3">13</text>
<text x="202" y="136.9">12</text>
<text x="371.5" y="134.3">13</text>
<text x="371.5" y="136.9">12</text>
<text x="163.9" y="142.2">1</text>
<text x="173.6" y="142.2">2</text>
<text x="202" y="139.5">11</text>
<text x="202" y="142.2">10</text>
<text x="308.8" y="141.9">1</text>
<text x="315.7" y="141.9">2</text>
<text x="371.5" y="139.5">11</text>
<text x="371.5" y="142.2">10</text>
<text x="202.9" y="144.7">9</text>
<text x="202.9" y="147.4">8</text>
<text x="202.9" y="150">7</text>
<text x="372.4" y="144.7">9</text>
<text x="372.4" y="147.4">8</text>
<text x="372.4" y="150">7</text>
<text x="202.9" y="152.6">6</text>
<text x="202.9" y="155.2">5</text>
<text x="372.4" y="152.6">6</text>
<text x="372.4" y="155.2">5</text>
<text x="202.9" y="157.8">4</text>
<text x="203" y="160.4">3</text>
<text x="372.4" y="157.8">4</text>
<text x="372.5" y="160.4">3</text>
<text x="202.9" y="163">2</text>
<text x="203" y="165.6">1</text>
<text x="372.4" y="163">2</text>
<text x="372.4" y="165.6">1</text>
</g>
<text font-size="1.1" x="186.1" y="71">VCC1R05B_VTT</text>
</svg>
